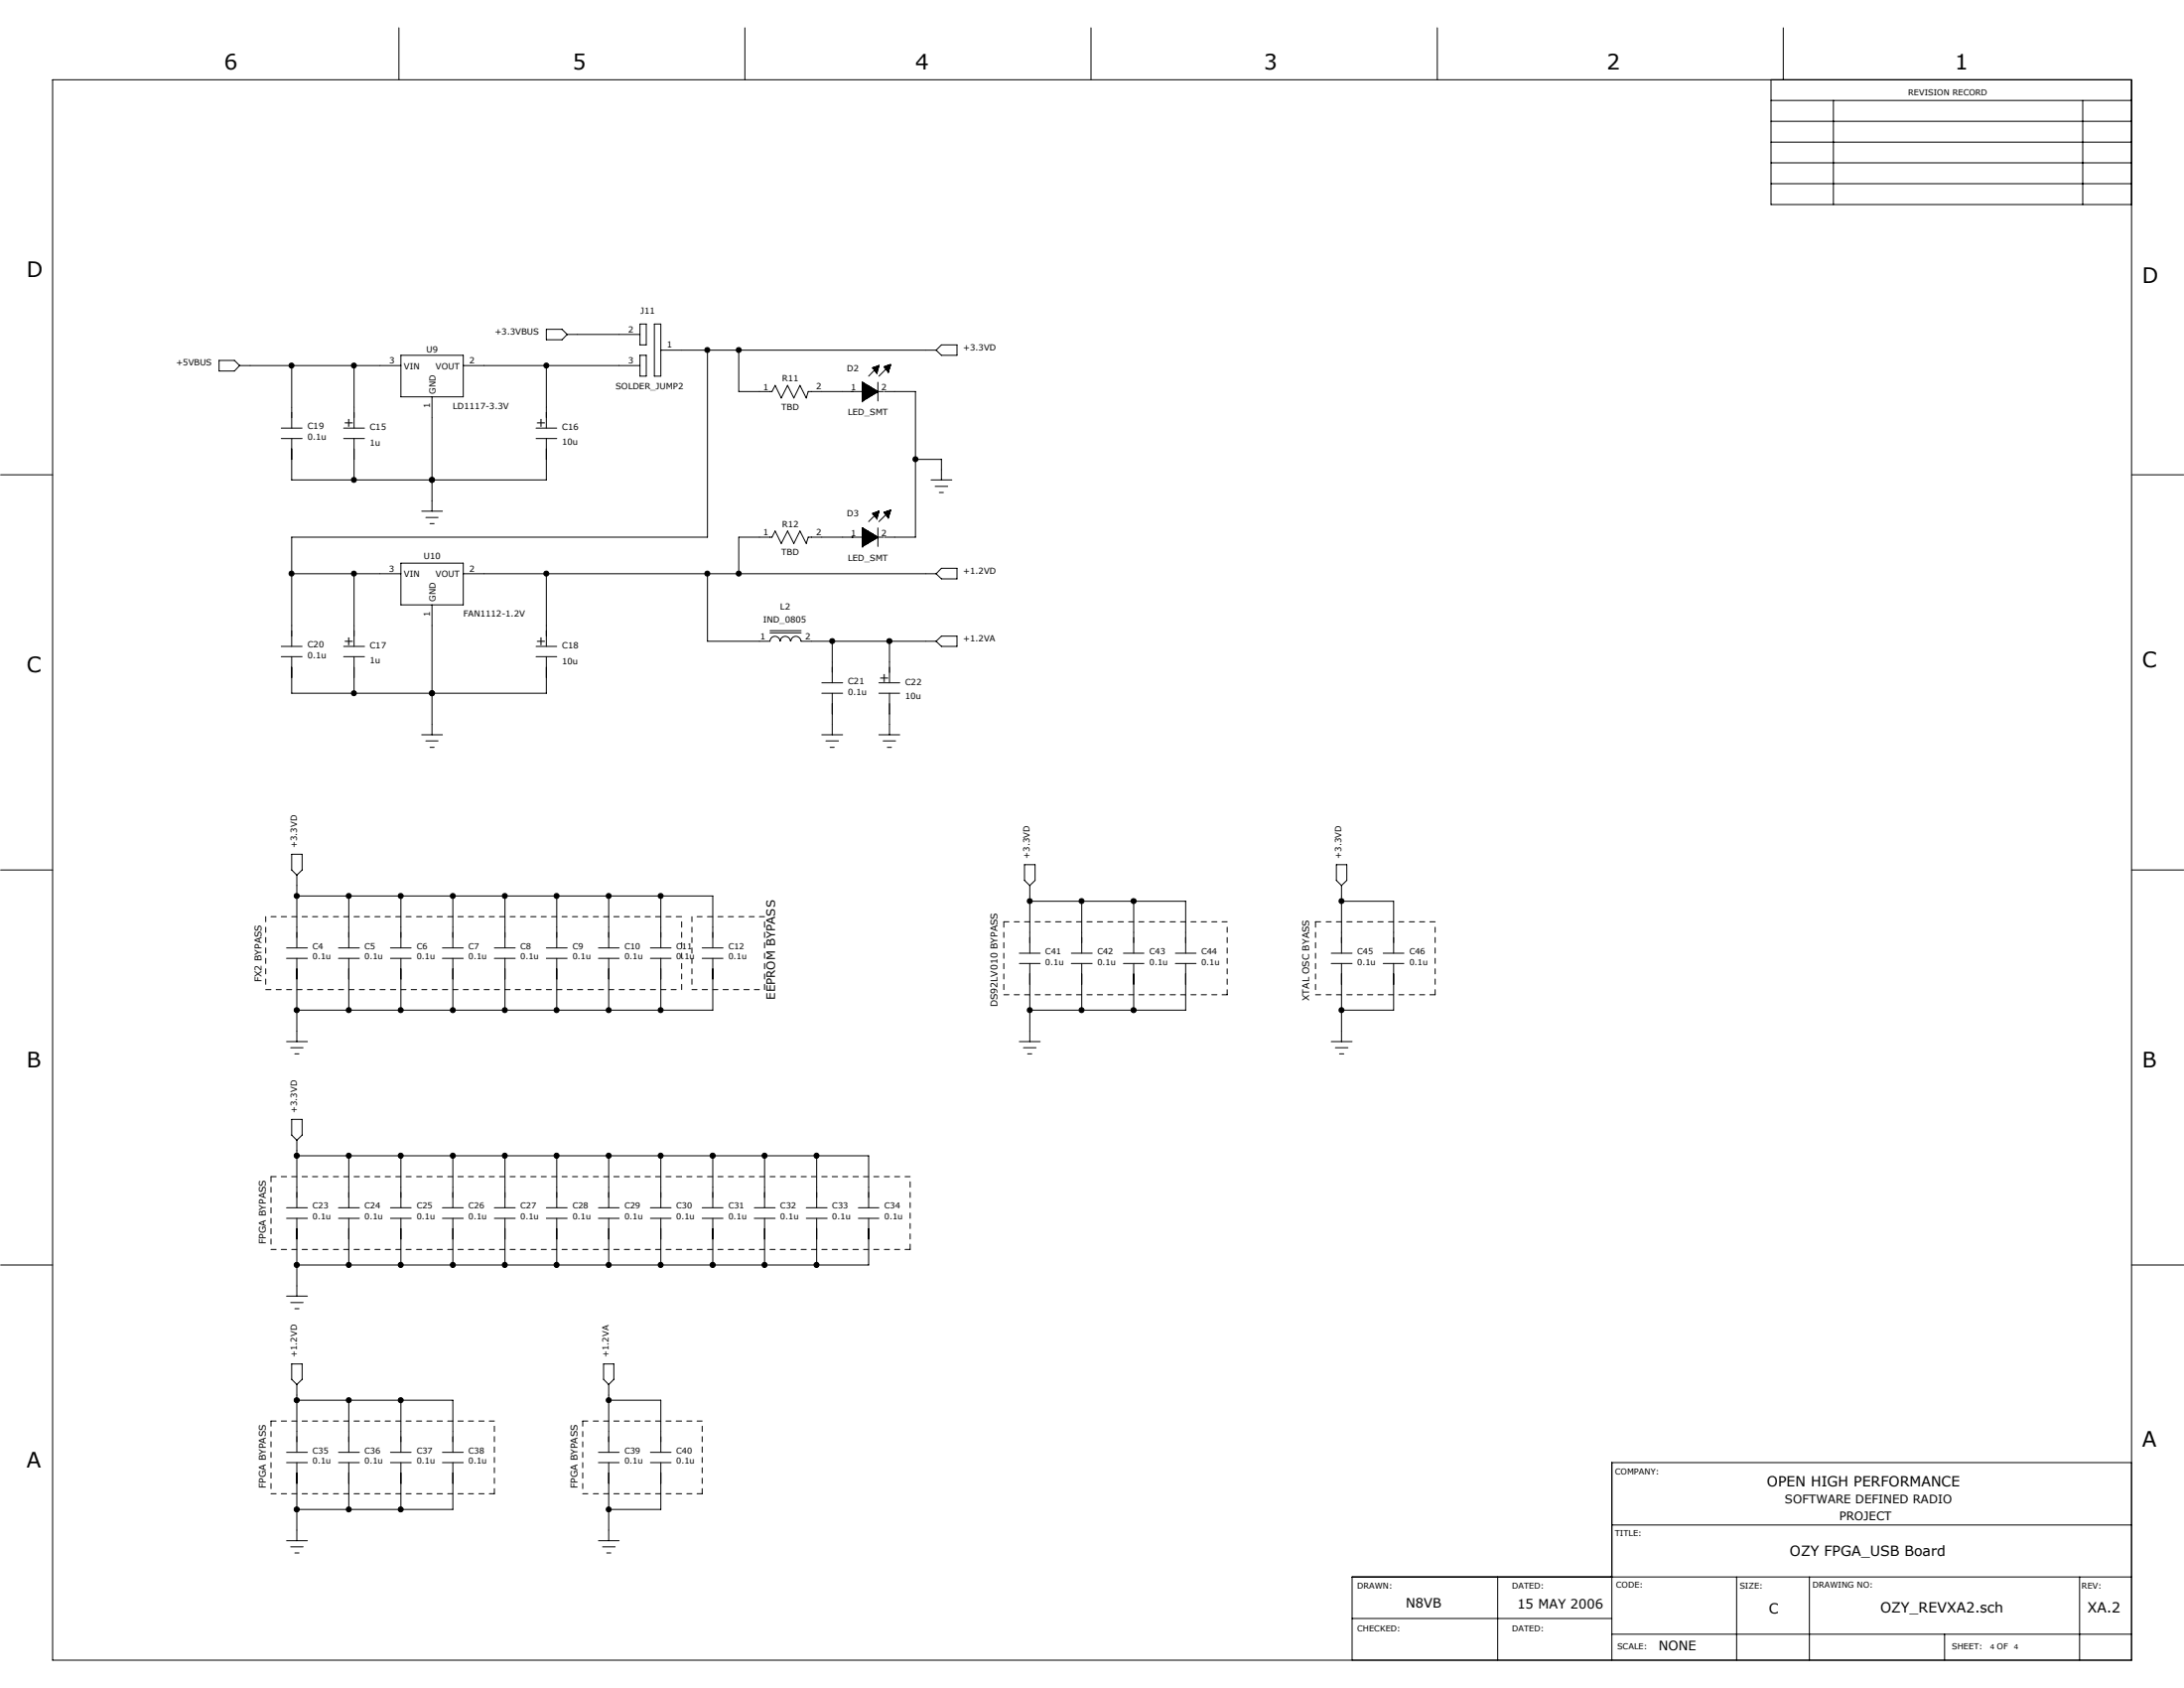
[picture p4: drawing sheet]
<svg xmlns="http://www.w3.org/2000/svg" width="279mm" height="216mm" viewBox="0 0 279 216" stroke-linecap="round" stroke-linejoin="round" font-family="sans-serif">
<g fill="none" stroke="#000" stroke-width=".13">
<path d="M6.7 10.2h266v202.1h-266zM51 3.6v6.6M95.3 3.6v6.6M139.6 3.6v6.6M183.9 3.6v6.6M226.6 10.2v16h46.1M226.6 15.5h46.1M226.6 12.8h46.1M226.6 18.2h46.1M228.1 3.6v6.6M234.5 12.8v13.4M266.4 12.8v13.4"/>
<path d="M226.6 23.5h46.1M226.6 20.8h46.1M28 46.1h2l.6 .7-.6 .7h-2zM30.6 46.8h20.7M36 54.8h2.7M36 56.1h2.7M37.3 56.1v5.3h18M37.3 46.8v8M44 54.8h2.6M44 56.1h2.6M45.3 46.8v8M45.3 56.1v5.3"/>
<path d="M51.3 45.4h8v5.4h-8zM55.3 50.8v10.6M59.3 46.8h22.6M68.6 54.8h2.6M68.6 56.1h2.6M69.9 42.1h2l.7 .7-.7 .7h-2zM69.9 46.8v8M69.9 56.1v5.3h-14.6M72.6 42.8h9.3M81.9 45.4h.8v2.7h-.8zM81.9 41.4h.8v2.7h-.8zM83.7 41.4h.8v6.7h-.8z"/>
<path d="M84.5 44.8h35.3M90.5 44.8v23.9h-53.2v14M94.5 44.8v5.3h4.3l.4-.8 .7 1.6 .9-1.6 .8 1.6 .7-1.6 .8 1.6 .3-.8h9.6M110.3 51.3h.1M110.3 48.9h.1M110.3 50.8h.9M110.3 48.9v2.4M110.3 51h.5M110.3 49.3h.7v1.6h-.7M110.3 50.6h1.2M110.3 49.7h1.4v.8h-1.4M110.3 50.4h1.6"/>
<path d="M110.3 50.2h1.8M110.3 48.9l2 1.2M110.3 50h1.8M110.3 49.8h1.6M110.3 49.6h1.1M110.3 49.4h.9M110.3 49.2h.4M110.3 49h.2M110.5 49v2.2M110.6 49v2.2h-.3M110.7 49.1v2M110.9 49.2v1.8"/>
<path d="M111.1 49.4v1.4M111.3 49.4v1.3M111.4 49.5v1.2M111.5 49.6v1M111.7 47h.1M111.7 47l.4 .6M111.7 47h.7M111.7 47.2h.7M111.8 47v.2M111.8 49.8v.6M111.9 46.9v.5M111.9 49.9v.4"/>
<path d="M111.9 47.5h.4M112.1 49.9v.4M112.1 47.6l.1 .1M112.1 47.6h.1M112.2 47.7h.1M112.2 46.9v.8M112.2 50v.2M112.3 50.1h.1M112.3 46.8v.5h-.5M112.3 48.9v2.4M112.3 50.1l-2 1.2M112.4 46.9h-.3v.7"/>
<path d="M112.4 46.8h.1M112.4 46.8l-1.3 1.3M112.4 46.8l-.7 .2M112.4 46.8l-.2 .9M113.1 46.9h.1M113.1 50.1h4v18.6h-4M113.1 46.9h.8M113.1 46.9l.4 .6M113.2 47h.6M113.3 46.9v.2M113.4 46.8v.5M113.4 47.3h.3"/>
<path d="M113.5 47.5h.2M113.5 47.5l.1 .1M113.6 47.6h.1M113.6 46.7v.9M113.8 46.7v.4l-.5 .1M113.8 46.8l-1.4 1.3M113.9 46.8h-.4v.7M113.9 46.6h.1M113.9 46.6l-.8 .3M113.9 46.6l-.3 1M117.1 58.8h3.3v2.6M120.4 44.1h2v1.3h-2l-.6-.6z"/>
<path d="M.1 60.7h6.6M37.3 73.4h14M45.3 73.4v9.3M51.3 72h8v5.4h-8zM54 65.4h2.6M54.5 66.2h1.5M55 67h.5M55.3 61.4v4M55.3 77.4v11.3M59.3 73.4h60.5M69.9 73.4v9.3M90.5 73.4v8.6h8a.65 .65 0 0 1 .7-.6 .65 .65 0 0 1 .6 .6"/>
<path d="M110.3 69.9h.1M110.3 67.5h.1M110.3 67.5v2.4M110.3 67.9h.7v1.6h-.7M110.3 68.3h1.4v.8h-1.4M110.3 69.6h.5M110.3 69.4h.9M110.3 69.2h1.2M110.3 69h1.6M110.3 68.9h1.8M110.3 67.5l2 1.2M110.3 68.6h1.8"/>
<path d="M110.3 68.5h1.6M110.3 68.2h1.1M110.3 68.1h.9M110.3 67.8h.4M110.3 67.6h.2M110.5 67.6v2.2M110.6 67.7v2l-.3 .1M110.7 67.8v1.9M110.9 67.8v1.8M111.1 68v1.4M111.3 68.1v1.2M111.4 68.2v1.1"/>
<path d="M111.5 68.2v1M111.7 65.7h.1M111.7 65.7l.4 .5M111.7 65.7h.7M111.7 65.8h.7M111.8 65.6v.2M111.8 68.4v.6M111.8 65.9h.5M111.9 65.6v.4M111.9 68.5v.5M111.9 66.1h.4M112.1 68.6v.3"/>
<path d="M112.1 66.2l.1 .1M112.1 66.2h.1M112.2 66.3h.1M112.2 65.5v.8M112.2 68.6v.2M112.3 68.7h.1M112.3 65.4v.5M112.3 67.5v2.4M112.3 68.7l-2 1.2M112.4 65.5h-.3v.7M112.4 65.4h.1M112.4 65.4l-1.3 1.3"/>
<path d="M112.4 65.4l-.7 .3M112.4 65.4l-.2 .9M113 68.7h-9.6l-.3 .8-.8-1.6-.7 1.6-.8-1.6-.9 1.6-.7-1.6-.4 .8h-4.3v4.7M113.1 65.5h.1M113.1 65.5h.8M113.1 65.5l.4 .6M113.2 65.7h.6M113.3 65.5v.2M113.3 65.8h.5M113.4 65.4v.5M113.4 65.9h.3M113.5 66.1h.2"/>
<path d="M113.5 66.1l.1 .1M113.6 66.2h.1M113.6 65.3v.9M113.8 65.3v.5M113.8 65.4l-1.4 1.3M113.9 65.4h-.4v.7M113.9 65.3h.1M113.9 65.3l-.8 .2M113.9 65.3l-.3 .9M119.1 61.4h2.7M119.6 62.2h1.6M120.2 63h.5"/>
<path d="M120.4 72.7h2v1.3h-2l-.6-.6zM272.7 60.7h6.7M36 82.7h2.7M36 84h2.7M37.3 84v4.7h18M44 82.7h2.6M44 84h2.6M45.3 84v4.7M54 94h2.6M54.5 94.8h1.5M55 95.6h.5M55.3 88.7v5.3"/>
<path d="M68.6 82.7h2.6M68.6 84h2.6M69.9 84v4.7h-14.6M98.5 80.9h4M98.5 80.7h4M99.8 82a.65 .65 0 0 1 .7-.6 .65 .65 0 0 1 .6 .6M101.2 82a.65 .65 0 0 1 .6-.6 .65 .65 0 0 1 .7 .6M102.5 82h17.3M105.1 87.3h2.7M105.1 88.7h2.7M105.1 94h2.7M105.7 94.8h1.6"/>
<path d="M106.2 95.6h.5M106.5 82v5.3M106.5 88.7v5.3M112.4 87.3h2.7M112.4 88.7h2.7M112.4 94h2.7M113 94.8h1.6M113.5 95.6h.5M113.8 82v5.3M113.8 88.7v5.3M119.8 82l.6-.6h2v1.3h-2zM.1 111.3h6.6"/>
<path d="M34 117.2v.7M34 118.6v.7M34 119.9v.7M34.7 117.2h.6M36 117.2h.7M37.3 117.2h.7M37.3 109.3h1.4v2l-.7 .6-.7-.6zM38 111.9v9.3M38 114.6h39.9M38.7 117.2h.6M40 117.2h.6M41.3 117.2h.7"/>
<path d="M42.7 117.2h.6M44 117.2h.6M44.6 114.6v6.6M45.3 117.2h.7M46.6 117.2h.7M48 117.2h.6M49.3 117.2h.7M50.6 117.2h.7M51.3 114.6v6.6M51.9 117.2h.7M53.3 117.2h.7M54.6 117.2h.7"/>
<path d="M55.9 117.2h.7M57.3 117.2h.6M57.9 114.6v6.6M58.6 117.2h.7M59.9 117.2h.7M61.3 117.2h.6M62.6 117.2h.6M63.9 117.2h.7M64.6 114.6v6.6M65.3 117.2h.6M66.6 117.2h.6M67.9 117.2h.7"/>
<path d="M69.2 117.2h.7M70.6 117.2h.6M71.2 114.6v6.6M71.9 117.2h.7M73.2 117.2h.7M74.5 117.2h.7M75.9 117.2h.7M77.2 117.2h.7M77.9 114.6h13.3v6.6M77.9 114.6v6.6M78.5 117.2h.7M79.9 117.2h.6"/>
<path d="M81.2 117.2h.7M82.5 117.2h.7M83.9 117.2h.6M84.5 114.6v6.6M85.2 117.2h.7M86.5 117.2h.7M87.2 117.9v.7M87.2 119.3v.6M88.5 117.2v.7M88.5 118.6v.7M88.5 119.9v.7M89.2 117.2h.6"/>
<path d="M90.5 117.2h.7M91.8 117.2h.7M93.2 117.2h.6M94.5 117.2h.7M95.8 117.2h.7M97.2 117.2h.6M97.8 117.9v.7M97.8 119.3v.6M128.4 119.3v.6M129.1 117.9h-.7v.7M129.8 117.9h.6M131.1 117.9h.6"/>
<path d="M131.1 110.6h1.3v2l-.7 .7-.6-.7zM131.7 113.3v8.6M131.7 115.3h20v6.6M132.4 117.9h.7M133.7 117.9h.7M135 117.9h.7M136.4 117.9h.7M137.7 117.9h.7M138.4 115.3v6.6M139 117.9h.7M140.4 117.9h.7M141.7 117.9h.7"/>
<path d="M143 117.9h.7M144.4 117.9h.6M145 115.3v6.6M145.7 117.9h.6M147 117.9h.7M148.4 117.9h.6M149.7 117.9h.7M151 117.9h.7M152.4 117.9h.6M153.7 117.9h.6M155 117.9h.7M156.3 117.9h.7"/>
<path d="M157 118.6v.7M157 119.9v.7M168.3 119.3v.6M169 117.9h-.7v.7M169.7 117.9h.6M171 117.9h.6M171 110.6h1.3v2l-.7 .7-.6-.7zM171.6 113.3v8.6M171.6 115.3h6.7v6.6M172.3 117.9h.7M173.6 117.9h.7M175 117.9h.6"/>
<path d="M176.3 117.9h.7M177.6 117.9h.7M178.9 117.9h.7M180.3 117.9h.7M181.6 117.9h.7M182.9 117.9h.7M183.6 118.6v.7M183.6 119.9v.7M272.7 111.3h6.7M34 121.2v.7M34 122.6v.6M34 123.9v.7"/>
<path d="M34 125.2v.7M34 126.6h.7M35.3 126.6h.7M36.7 126.6h.6M36.7 121.2h2.6M36.7 122.6h2.6M36.7 133.2h2.6M37.2 134h1.6M37.7 134.8h.5M38 126.6h.7M38 122.6v10.6M39.3 126.6h.7"/>
<path d="M40.6 126.6h.7M42 126.6h.7M43.3 126.6h.7M43.3 121.2h2.7M43.3 122.6h2.7M44.6 126.6h.7M44.6 122.6v6.6M46 126.6h.6M47.3 126.6h.7M48.6 126.6h.7M50 126.6h.6M50 121.2h2.6"/>
<path d="M50 122.6h2.6M51.3 126.6h.6M51.3 122.6v6.6M52.6 126.6h.7M54 126.6h.6M55.3 126.6h.6M56.6 126.6h.7M56.6 121.2h2.7M56.6 122.6h2.7M57.9 126.6h.7M57.9 122.6v6.6M59.3 126.6h.6"/>
<path d="M60.6 126.6h.7M61.9 126.6h.7M63.2 126.6h.7M63.2 121.2h2.7M63.2 122.6h2.7M64.6 126.6h.7M64.6 122.6v6.6M65.9 126.6h.7M67.2 126.6h.7M68.6 126.6h.6M69.9 126.6h.7M69.9 121.2h2.7"/>
<path d="M69.9 122.6h2.7M71.2 126.6h.7M71.2 122.6v6.6M72.6 126.6h.6M73.9 126.6h.6M75.2 126.6h.7M76.6 126.6h.6M76.6 121.2h2.6M76.6 122.6h2.6M77.9 126.6h.6M77.9 122.6v6.6M79.2 126.6h.7"/>
<path d="M80.5 126.6h.7M81.9 126.6h.6M83.2 126.6h.7M83.2 121.2h2.7M83.2 122.6h2.7M84.5 126.6h.7M84.5 122.6v6.6M85.9 126.6h.6M87.2 120.6v.6M87.2 121.9v.7M87.2 123.2v.7M87.2 124.6v.6"/>
<path d="M87.2 125.9v.7M88.5 126.6h.7M88.5 121.2v.7M88.5 122.6v.6M88.5 123.9v.7M88.5 125.2v.7M89.8 126.6h.7M89.8 121.2h2.7M89.8 122.6h2.7M91.2 126.6h.6M91.2 122.6v6.6h-53.2M92.5 126.6h.7"/>
<path d="M93.8 126.6h.7M95.2 126.6h.6M96.5 126.6h.7M97.8 120.6v.6M97.8 121.9v.7M97.8 123.2v.7M97.8 124.6v.6M97.8 125.9v.7M128.4 120.6v.6M128.4 121.9v.7M128.4 123.2v.7M128.4 124.6v.6"/>
<path d="M128.4 125.9v.7M128.4 127.2h.7M129.8 127.2h.6M130.4 121.9h2.7M130.4 123.2h2.7M130.4 133.2h2.7M130.9 134h1.6M131.1 127.2h.6M131.5 134.8h.5M131.7 123.2v10M132.4 127.2h.7M133.7 127.2h.7"/>
<path d="M135 127.2h.7M136.4 127.2h.7M137.1 121.9h2.6M137.1 123.2h2.6M137.7 127.2h.7M138.4 123.2v6M139 127.2h.7M140.4 127.2h.7M141.7 127.2h.7M143 127.2h.7M143.7 121.9h2.6M143.7 123.2h2.6"/>
<path d="M144.4 127.2h.6M145 123.2v6M145.7 127.2h.6M147 127.2h.7M148.4 127.2h.6M149.7 127.2h.7M150.4 121.9h2.6M150.4 123.2h2.6M151 127.2h.7M151.7 123.2v6h-20M152.4 127.2h.6M153.7 127.2h.6"/>
<path d="M155 127.2h.7M157 126.6v.6h-.7M157 121.2v.7M157 122.6v.6M157 123.9v.7M157 125.2v.7M168.3 127.2h.7M168.3 120.6v.6M168.3 121.9v.7M168.3 123.2v.7M168.3 124.6v.6M168.3 125.9v.7"/>
<path d="M169.7 127.2h.6M170.3 121.9h2.7M170.3 123.2h2.7M170.3 133.2h2.7M170.8 134h1.6M171 127.2h.6M171.4 134.8h.5M171.6 123.2v10M172.3 127.2h.7M173.6 127.2h.7M175 127.2h.6M176.3 127.2h.7"/>
<path d="M177 121.9h2.6M177 123.2h2.6M177.6 127.2h.7M178.3 123.2v6h-6.7M178.9 127.2h.7M180.3 127.2h.7M181.6 127.2h.7M183.6 126.6v.6h-.7M183.6 121.2v.7M183.6 122.6v.6M183.6 123.9v.7M183.6 125.2v.7"/>
<path d="M34.7 151.8v.7M34.7 153.2v.6M34.7 154.5v.7M34.7 155.8v.7M34.7 157.1v.7M34.7 158.5v.6M34.7 159.8h.6M35.3 150.5h-.6v.7M36 159.8h.7M36 150.5h.7M36.7 154.5h2.6M36.7 155.8h2.6"/>
<path d="M37.3 159.8h.7M37.3 150.5h.7M37.3 143.2h1.4v2l-.7 .6-.7-.6zM38 147.8h73.1v6.7M38 145.8v8.7M38 155.8v10M38.7 159.8h.6M38.7 150.5h.6M40 159.8h.6M40 150.5h.6M41.3 159.8h.7M41.3 150.5h.7"/>
<path d="M42.7 159.8h.6M42.7 150.5h.6M43.3 154.5h2.7M43.3 155.8h2.7M44 159.8h.6M44 150.5h.6M44.6 147.8v6.7M44.6 155.8v6M45.3 159.8h.7M45.3 150.5h.7M46.6 159.8h.7M46.6 150.5h.7"/>
<path d="M48 159.8h.6M48 150.5h.6M49.3 159.8h.7M49.3 150.5h.7M50 154.5h2.6M50 155.8h2.6M50.6 159.8h.7M50.6 150.5h.7M51.3 147.8v6.7M51.3 155.8v6M51.9 159.8h.7M51.9 150.5h.7"/>
<path d="M53.3 159.8h.7M53.3 150.5h.7M54.6 159.8h.7M54.6 150.5h.7M55.9 159.8h.7M55.9 150.5h.7M56.6 154.5h2.7M56.6 155.8h2.7M57.3 159.8h.6M57.3 150.5h.6M57.9 147.8v6.7M57.9 155.8v6"/>
<path d="M58.6 159.8h.7M58.6 150.5h.7M59.9 159.8h.7M59.9 150.5h.7M61.3 159.8h.6M61.3 150.5h.6M62.6 159.8h.6M62.6 150.5h.6M63.2 154.5h2.7M63.2 155.8h2.7M63.9 159.8h.7M63.9 150.5h.7"/>
<path d="M64.6 147.8v6.7M64.6 155.8v6M65.3 159.8h.6M65.3 150.5h.6M66.6 159.8h.6M66.6 150.5h.6M67.9 159.8h.7M67.9 150.5h.7M69.2 159.8h.7M69.2 150.5h.7M69.9 154.5h2.7M69.9 155.8h2.7"/>
<path d="M70.6 159.8h.6M70.6 150.5h.6M71.2 147.8v6.7M71.2 155.8v6M71.9 159.8h.7M71.9 150.5h.7M73.2 159.8h.7M73.2 150.5h.7M74.5 159.8h.7M74.5 150.5h.7M75.9 159.8h.7M75.9 150.5h.7"/>
<path d="M76.6 154.5h2.6M76.6 155.8h2.6M77.2 159.8h.7M77.2 150.5h.7M77.9 147.8v6.7M77.9 155.8v6M78.5 159.8h.7M78.5 150.5h.7M79.9 159.8h.6M79.9 150.5h.6M81.2 159.8h.7M81.2 150.5h.7"/>
<path d="M82.5 159.8h.7M82.5 150.5h.7M83.2 154.5h2.7M83.2 155.8h2.7M83.9 159.8h.6M83.9 150.5h.6M84.5 147.8v6.7M84.5 155.8v6M85.2 159.8h.7M85.2 150.5h.7M86.5 159.8h.7M86.5 150.5h.7"/>
<path d="M87.9 159.8h.6M87.9 150.5h.6M89.2 159.8h.6M89.2 150.5h.6M89.8 154.5h2.7M89.8 155.8h2.7M90.5 159.8h.7M90.5 150.5h.7M91.2 147.8v6.7M91.2 155.8v6M91.8 159.8h.7M91.8 150.5h.7"/>
<path d="M93.2 159.8h.6M93.2 150.5h.6M94.5 159.8h.7M94.5 150.5h.7M95.8 159.8h.7M95.8 150.5h.7M96.5 154.5h2.7M96.5 155.8h2.7M97.2 159.8h.6M97.2 150.5h.6M97.8 147.8v6.7M97.8 155.8v6"/>
<path d="M98.5 159.8h.7M98.5 150.5h.7M99.8 159.8h.7M99.8 150.5h.7M101.1 159.8h.7M101.1 150.5h.7M102.5 159.8h.6M102.5 150.5h.6M103.1 154.5h2.7M103.1 155.8h2.7M103.8 159.8h.7M103.8 150.5h.7"/>
<path d="M104.5 147.8v6.7M104.5 155.8v6M105.1 159.8h.7M105.1 150.5h.7M106.5 159.8h.6M106.5 150.5h.6M107.8 159.8h.7M107.8 150.5h.7M109.1 159.8h.7M109.1 150.5h.7M109.8 154.5h2.6M109.8 155.8h2.6"/>
<path d="M110.5 159.8h.6M110.5 150.5h.6M111.1 155.8v6h-73.1M111.8 159.8h.6M111.8 150.5h.6M113.1 159.8h.7M113.1 150.5h.7M114.4 159.8h.7M114.4 150.5h.7M115.8 150.5h.6M116.4 159.1v.7h-.6M116.4 151.2v.6"/>
<path d="M116.4 152.5v.7M116.4 153.8v.7M116.4 155.2v.6M116.4 156.5v.6M116.4 157.8v.7M.1 161.8h6.6M36.7 165.8h2.6M37.2 166.6h1.6M37.3 174.5h1.4v1.9l-.7 .7-.7-.7zM37.7 167.4h.5M38 177.1v8.7M38 179.1h19.9v6.7"/>
<path d="M44.6 179.1v6.7M51.3 179.1v6.7M77.2 174.5h1.3v1.9l-.6 .7-.7-.7zM77.9 179.1h6.6v6.7M77.9 177.1v8.7M272.7 161.8h6.7M34.7 183.1v.6M34.7 184.4v.7M34.7 185.8v.6M34.7 187.1v.6M34.7 188.4v.7M34.7 189.7v.7"/>
<path d="M34.7 191.1h.6M35.3 181.8h-.6v.6M36 191.1h.7M36 181.8h.7M36.7 187.1h2.6M36.7 185.8h2.6M36.7 197.1h2.6M37.2 197.8h1.6M37.3 191.1h.7M37.3 181.8h.7M37.7 198.6h.5M38 187.1v10"/>
<path d="M38.7 191.1h.6M38.7 181.8h.6M40 191.1h.6M40 181.8h.6M41.3 191.1h.7M41.3 181.8h.7M42.7 191.1h.6M42.7 181.8h.6M43.3 187.1h2.7M43.3 185.8h2.7M44 191.1h.6M44 181.8h.6"/>
<path d="M44.6 187.1v6M45.3 191.1h.7M45.3 181.8h.7M46.6 191.1h.7M46.6 181.8h.7M48 191.1h.6M48 181.8h.6M49.3 191.1h.7M49.3 181.8h.7M50 187.1h2.6M50 185.8h2.6M50.6 191.1h.7"/>
<path d="M50.6 181.8h.7M51.3 187.1v6M51.9 191.1h.7M51.9 181.8h.7M53.3 191.1h.7M53.3 181.8h.7M54.6 191.1h.7M54.6 181.8h.7M55.9 191.1h.7M55.9 181.8h.7M56.6 187.1h2.7M56.6 185.8h2.7"/>
<path d="M57.3 191.1h.6M57.3 181.8h.6M57.9 187.1v6h-19.9M58.6 191.1h.7M58.6 181.8h.7M59.9 191.1h.7M59.9 181.8h.7M61.3 191.1h.6M61.3 181.8h.6M62.6 181.8h.6M63.2 190.4v.7h-.6M63.2 182.4v.7"/>
<path d="M63.2 183.7v.7M63.2 185.1v.7M63.2 186.4v.7M63.2 187.7v.7M63.2 189.1v.6M74.5 191.1h.7M74.5 183.1v.6M74.5 184.4v.7M74.5 185.8v.6M74.5 187.1v.6M74.5 188.4v.7M74.5 189.7v.7"/>
<path d="M75.2 181.8h-.7v.6M75.9 191.1h.7M75.9 181.8h.7M76.6 187.1h2.6M76.6 185.8h2.6M76.6 197.1h2.6M77.1 197.8h1.6M77.2 191.1h.7M77.2 181.8h.7M77.6 198.6h.5M77.9 187.1v10M78.5 191.1h.7"/>
<path d="M78.5 181.8h.7M79.9 191.1h.6M79.9 181.8h.6M81.2 191.1h.7M81.2 181.8h.7M82.5 191.1h.7M82.5 181.8h.7M83.2 187.1h2.7M83.2 185.8h2.7M83.9 191.1h.6M83.9 181.8h.6M84.5 187.1v6h-6.6"/>
<path d="M85.2 191.1h.7M85.2 181.8h.7M86.5 191.1h.7M86.5 181.8h.7M87.9 191.1h.6M87.9 181.8h.6M89.2 181.8h.6M89.8 190.4v.7h-.6M89.8 182.4v.7M89.8 183.7v.7M89.8 185.1v.7M89.8 186.4v.7"/>
<path d="M89.8 187.7v.7M89.8 189.1v.6M206.2 195.1h66.5M272.7 187.1h-66.5v25.2M173 207h33.2M191.6 201.7v10.6M206.2 209h66.5M222.2 201.7v10.6M231.5 201.7v10.6M248.8 209v3.3M266 201.7v10.6M272.7 201.7h-99.7v10.6"/>
</g>
<g fill="#000" stroke="#000" stroke-width=".13">
<circle cx="37.3" cy="46.8" r=".32"/>
<circle cx="45.3" cy="46.8" r=".32"/>
<circle cx="69.9" cy="46.8" r=".32"/>
<circle cx="90.5" cy="44.8" r=".32"/>
<circle cx="94.5" cy="44.8" r=".32"/>
<circle cx="117.1" cy="58.7" r=".32"/>
<circle cx="37.3" cy="73.4" r=".32"/>
<circle cx="45.3" cy="73.4" r=".32"/>
<circle cx="45.3" cy="61.4" r=".32"/>
<circle cx="55.3" cy="61.4" r=".32"/>
<circle cx="69.9" cy="73.4" r=".32"/>
<circle cx="90.5" cy="73.4" r=".32"/>
<circle cx="94.5" cy="73.4" r=".32"/>
<circle cx="45.3" cy="88.7" r=".32"/>
<circle cx="55.3" cy="88.7" r=".32"/>
<circle cx="106.5" cy="82" r=".32"/>
<circle cx="113.8" cy="82" r=".33"/>
<circle cx="38" cy="114.6" r=".33"/>
<circle cx="44.6" cy="114.6" r=".32"/>
<circle cx="51.3" cy="114.6" r=".32"/>
<circle cx="57.9" cy="114.6" r=".32"/>
<circle cx="64.6" cy="114.6" r=".32"/>
<circle cx="71.2" cy="114.6" r=".32"/>
<circle cx="77.9" cy="114.6" r=".32"/>
<circle cx="84.5" cy="114.6" r=".32"/>
<circle cx="131.7" cy="115.3" r=".32"/>
<circle cx="138.4" cy="115.3" r=".32"/>
<circle cx="145" cy="115.3" r=".33"/>
<circle cx="171.6" cy="115.3" r=".32"/>
<circle cx="38" cy="129.2" r=".33"/>
<circle cx="44.6" cy="129.2" r=".32"/>
<circle cx="51.3" cy="129.2" r=".32"/>
<circle cx="57.9" cy="129.2" r=".32"/>
<circle cx="64.6" cy="129.2" r=".32"/>
<circle cx="71.2" cy="129.2" r=".32"/>
<circle cx="77.9" cy="129.2" r=".32"/>
<circle cx="84.5" cy="129.2" r=".32"/>
<circle cx="131.7" cy="129.2" r=".32"/>
<circle cx="138.4" cy="129.2" r=".32"/>
<circle cx="145" cy="129.2" r=".33"/>
<circle cx="171.6" cy="129.2" r=".32"/>
<circle cx="38" cy="147.8" r=".33"/>
<circle cx="44.6" cy="147.8" r=".32"/>
<circle cx="51.3" cy="147.8" r=".32"/>
<circle cx="57.9" cy="147.8" r=".32"/>
<circle cx="64.6" cy="147.8" r=".32"/>
<circle cx="71.2" cy="147.8" r=".32"/>
<circle cx="77.9" cy="147.8" r=".32"/>
<circle cx="84.5" cy="147.8" r=".32"/>
<circle cx="91.2" cy="147.8" r=".33"/>
<circle cx="97.8" cy="147.8" r=".32"/>
<circle cx="104.5" cy="147.8" r=".32"/>
<circle cx="38" cy="161.8" r=".33"/>
<circle cx="38" cy="179.1" r=".33"/>
<circle cx="44.6" cy="161.8" r=".32"/>
<circle cx="44.6" cy="179.1" r=".32"/>
<circle cx="51.3" cy="161.8" r=".32"/>
<circle cx="51.3" cy="179.1" r=".32"/>
<circle cx="57.9" cy="161.8" r=".32"/>
<circle cx="64.6" cy="161.8" r=".32"/>
<circle cx="71.2" cy="161.8" r=".32"/>
<circle cx="77.9" cy="161.8" r=".32"/>
<circle cx="77.9" cy="179.1" r=".32"/>
<circle cx="84.5" cy="161.8" r=".32"/>
<circle cx="91.2" cy="161.8" r=".33"/>
<circle cx="97.8" cy="161.8" r=".32"/>
<circle cx="104.5" cy="161.8" r=".32"/>
<circle cx="38" cy="193.1" r=".33"/>
<circle cx="44.6" cy="193.1" r=".32"/>
<circle cx="51.3" cy="193.1" r=".32"/>
<circle cx="77.9" cy="193.1" r=".32"/>
</g>
<g font-size="2.7">
<text x="28.7" y="8.9">6</text>
<text x="73.2" y="8.9">5</text>
<text x="117.1" y="8.9">4</text>
<text x="161.7" y="8.9">3</text>
<text x="205.5" y="8.9">2</text>
<text x="250.1" y="8.9">1</text>
<text x="3.4" y="35.5">D</text>
<text x="274" y="36.2">D</text>
<text x="3.4" y="86">C</text>
<text x="274" y="85.3">C</text>
<text x="3.4" y="136.5">B</text>
<text x="274" y="136.5">B</text>
<text x="274" y="185.1">A</text>
<text x="3.4" y="187.7">A</text>
</g>
<g font-size="1.8">
<text x="226.1" y="190.1">OPEN HIGH PERFORMANCE</text>
<text x="229" y="199.1">OZY FPGA_USB Board</text>
<text x="226.3" y="206.4">C</text>
<text x="240.6" y="206.2">OZY_REVXA2.sch</text>
<text x="267.1" y="206.2">XA.2</text>
</g>
<g font-size="1.7">
<text x="179.9" y="205.6">N8VB</text>
<text x="194.1" y="205.8">15 MAY 2006</text>
<text x="212.2" y="211.1">NONE</text>
</g>
<g font-size="1.6">
<text x="44" y="54.6">+</text>
<text x="68.6" y="54.6">+</text>
<text x="44" y="82.5">+</text>
<text x="68.6" y="82.5">+</text>
<text x="112.4" y="87.2">+</text>
</g>
<g font-size="1.5">
<text x="99.2" y="127.9" transform="rotate(-90 99.2 127.9)">EEPROM BYPASS</text>
<text x="228.3" y="192.3">SOFTWARE DEFINED RADIO</text>
<text x="235.3" y="194.4">PROJECT</text>
</g>
<g font-size="1.2">
<text x="33.4" y="125.6" transform="rotate(-90 33.4 125.6)">FX2 BYPASS</text>
<text x="127.6" y="128.8" transform="rotate(-90 127.6 128.8)">DS92LV010 BYPASS</text>
<text x="167.5" y="128" transform="rotate(-90 167.5 128)">XTAL OSC BYASS</text>
<text x="34" y="159.1" transform="rotate(-90 34 159.1)">FPGA BYPASS</text>
<text x="34" y="190.4" transform="rotate(-90 34 190.4)">FPGA BYPASS</text>
<text x="73.9" y="190.4" transform="rotate(-90 73.9 190.4)">FPGA BYPASS</text>
</g>
<g font-size="1.1">
<text x="82" y="40.1">J11</text>
<text x="22.5" y="46.8">+5VBUS</text>
<text x="49.8" y="46.5">3</text>
<text x="51.7" y="47.2">VIN</text>
<text x="54.6" y="45">U9</text>
<text x="55.8" y="47.2">VOUT</text>
<text x="60.1" y="46.5">2</text>
<text x="63.3" y="42.8">+3.3VBUS</text>
<text x="80.4" y="42.5">2</text>
<text x="80.4" y="46.5">3</text>
<text x="85.3" y="44.5">1</text>
<text x="108.4" y="47.5">D2</text>
<text x="123.2" y="44.8">+3.3VD</text>
<text x="55" y="52.2" transform="rotate(-90 55 52.2)">1</text>
<text x="55.8" y="50.4" transform="rotate(-90 55.8 50.4)">GND</text>
<text x="57.9" y="52.3">LD1117-3.3V</text>
<text x="78.8" y="49.8">SOLDER_JUMP2</text>
<text x="97.6" y="49.9">1</text>
<text x="100" y="52.4">TBD</text>
<text x="100.1" y="48.8">R11</text>
<text x="104.4" y="49.8">2</text>
<text x="108.5" y="53.1">LED_SMT</text>
<text x="108.8" y="49.9">1</text>
<text x="112.7" y="49.9">2</text>
<text x="39.3" y="54.9">C19</text>
<text x="39.3" y="56.3">0.1u</text>
<text x="47.3" y="55">C15</text>
<text x="47.3" y="57.1">1u</text>
<text x="71.9" y="55">C16</text>
<text x="71.9" y="56.9">10u</text>
<text x="54.2" y="71.5">U10</text>
<text x="97.6" y="68.5">1</text>
<text x="100" y="71">TBD</text>
<text x="100.1" y="67.4">R12</text>
<text x="104.4" y="68.5">2</text>
<text x="108.4" y="66.1">D3</text>
<text x="108.5" y="71.7">LED_SMT</text>
<text x="108.8" y="68.5">1</text>
<text x="112.7" y="68.5">2</text>
<text x="49.8" y="73.1">3</text>
<text x="51.7" y="73.8">VIN</text>
<text x="55.8" y="73.8">VOUT</text>
<text x="55.8" y="77" transform="rotate(-90 55.8 77)">GND</text>
<text x="60.1" y="73.1">2</text>
<text x="123.2" y="73.4">+1.2VD</text>
<text x="39.3" y="82.8">C20</text>
<text x="47.3" y="82.9">C17</text>
<text x="55" y="78.8" transform="rotate(-90 55 78.8)">1</text>
<text x="59.3" y="78.9">FAN1112-1.2V</text>
<text x="71.9" y="82.9">C18</text>
<text x="97.3" y="81.7">1</text>
<text x="97.6" y="79.7">IND_0805</text>
<text x="99.8" y="78">L2</text>
<text x="103" y="81.7">2</text>
<text x="123.2" y="82">+1.2VA</text>
<text x="39.3" y="84.2">0.1u</text>
<text x="47.3" y="84.9">1u</text>
<text x="71.9" y="85">10u</text>
<text x="108.5" y="87.5">C21</text>
<text x="108.5" y="88.9">0.1u</text>
<text x="115.8" y="87.6">C22</text>
<text x="115.8" y="89.4">10u</text>
<text x="38" y="108.5" transform="rotate(-90 38 108.5)">+3.3VD</text>
<text x="131.7" y="109.8" transform="rotate(-90 131.7 109.8)">+3.3VD</text>
<text x="171.6" y="109.8" transform="rotate(-90 171.6 109.8)">+3.3VD</text>
<text x="38" y="142.4" transform="rotate(-90 38 142.4)">+3.3VD</text>
<text x="38" y="173.6" transform="rotate(-90 38 173.6)">+1.2VD</text>
<text x="77.9" y="173.6" transform="rotate(-90 77.9 173.6)">+1.2VA</text>
</g>
<g font-size="1">
<text x="244.1" y="12.2">REVISION RECORD</text>
<text x="40" y="121.4">C4</text>
<text x="40" y="122.7">0.1u</text>
<text x="46.6" y="121.4">C5</text>
<text x="46.6" y="122.7">0.1u</text>
<text x="53.3" y="121.4">C6</text>
<text x="53.3" y="122.7">0.1u</text>
<text x="59.9" y="121.4">C7</text>
<text x="59.9" y="122.7">0.1u</text>
<text x="66.6" y="121.4">C8</text>
<text x="66.6" y="122.7">0.1u</text>
<text x="73.2" y="121.4">C9</text>
<text x="73.2" y="122.7">0.1u</text>
<text x="79.9" y="121.4">C10</text>
<text x="79.9" y="122.7">0.1u</text>
<text x="86.5" y="121.4">C11</text>
<text x="86.5" y="122.7">0.1u</text>
<text x="93.2" y="121.4">C12</text>
<text x="93.2" y="122.7">0.1u</text>
<text x="133.7" y="122">C41</text>
<text x="133.7" y="123.4">0.1u</text>
<text x="140.4" y="122">C42</text>
<text x="140.4" y="123.4">0.1u</text>
<text x="147" y="122">C43</text>
<text x="147" y="123.4">0.1u</text>
<text x="153.7" y="122">C44</text>
<text x="153.7" y="123.4">0.1u</text>
<text x="173.6" y="122">C45</text>
<text x="173.6" y="123.4">0.1u</text>
<text x="180.3" y="122">C46</text>
<text x="180.3" y="123.4">0.1u</text>
<text x="40" y="154.6">C23</text>
<text x="40" y="156">0.1u</text>
<text x="46.6" y="154.6">C24</text>
<text x="46.6" y="156">0.1u</text>
<text x="53.3" y="154.6">C25</text>
<text x="53.3" y="156">0.1u</text>
<text x="59.9" y="154.6">C26</text>
<text x="59.9" y="156">0.1u</text>
<text x="66.6" y="154.6">C27</text>
<text x="66.6" y="156">0.1u</text>
<text x="73.2" y="154.6">C28</text>
<text x="73.2" y="156">0.1u</text>
<text x="79.9" y="154.6">C29</text>
<text x="79.9" y="156">0.1u</text>
<text x="86.5" y="154.6">C30</text>
<text x="86.5" y="156">0.1u</text>
<text x="93.2" y="154.6">C31</text>
<text x="93.2" y="156">0.1u</text>
<text x="99.8" y="154.6">C32</text>
<text x="99.8" y="156">0.1u</text>
<text x="106.5" y="154.6">C33</text>
<text x="106.5" y="156">0.1u</text>
<text x="113.1" y="154.6">C34</text>
<text x="113.1" y="156">0.1u</text>
<text x="40" y="185.9">C35</text>
<text x="46.6" y="185.9">C36</text>
<text x="53.3" y="185.9">C37</text>
<text x="59.9" y="185.9">C38</text>
<text x="79.9" y="185.9">C39</text>
<text x="86.5" y="185.9">C40</text>
<text x="40" y="187.2">0.1u</text>
<text x="46.6" y="187.2">0.1u</text>
<text x="53.3" y="187.2">0.1u</text>
<text x="59.9" y="187.2">0.1u</text>
<text x="79.9" y="187.2">0.1u</text>
<text x="86.5" y="187.2">0.1u</text>
<text x="206.6" y="188.6">COMPANY:</text>
<text x="206.6" y="196.5">TITLE:</text>
<text x="173.6" y="203.2">DRAWN:</text>
<text x="193.4" y="203.2">DATED:</text>
<text x="206.7" y="203">CODE:</text>
<text x="222.5" y="203.2">SIZE:</text>
<text x="231.9" y="203">DRAWING NO:</text>
<text x="266.3" y="203.2">REV:</text>
<text x="173.6" y="208.6">CHECKED:</text>
<text x="193.4" y="208.6">DATED:</text>
<text x="206.9" y="211">SCALE:</text>
<text x="249.7" y="211">SHEET:</text>
<text x="255.5" y="211">OF</text>
</g>
<g font-size=".9">
<text x="254.6" y="211">4</text>
<text x="257.7" y="211">4</text>
</g>
</svg>
